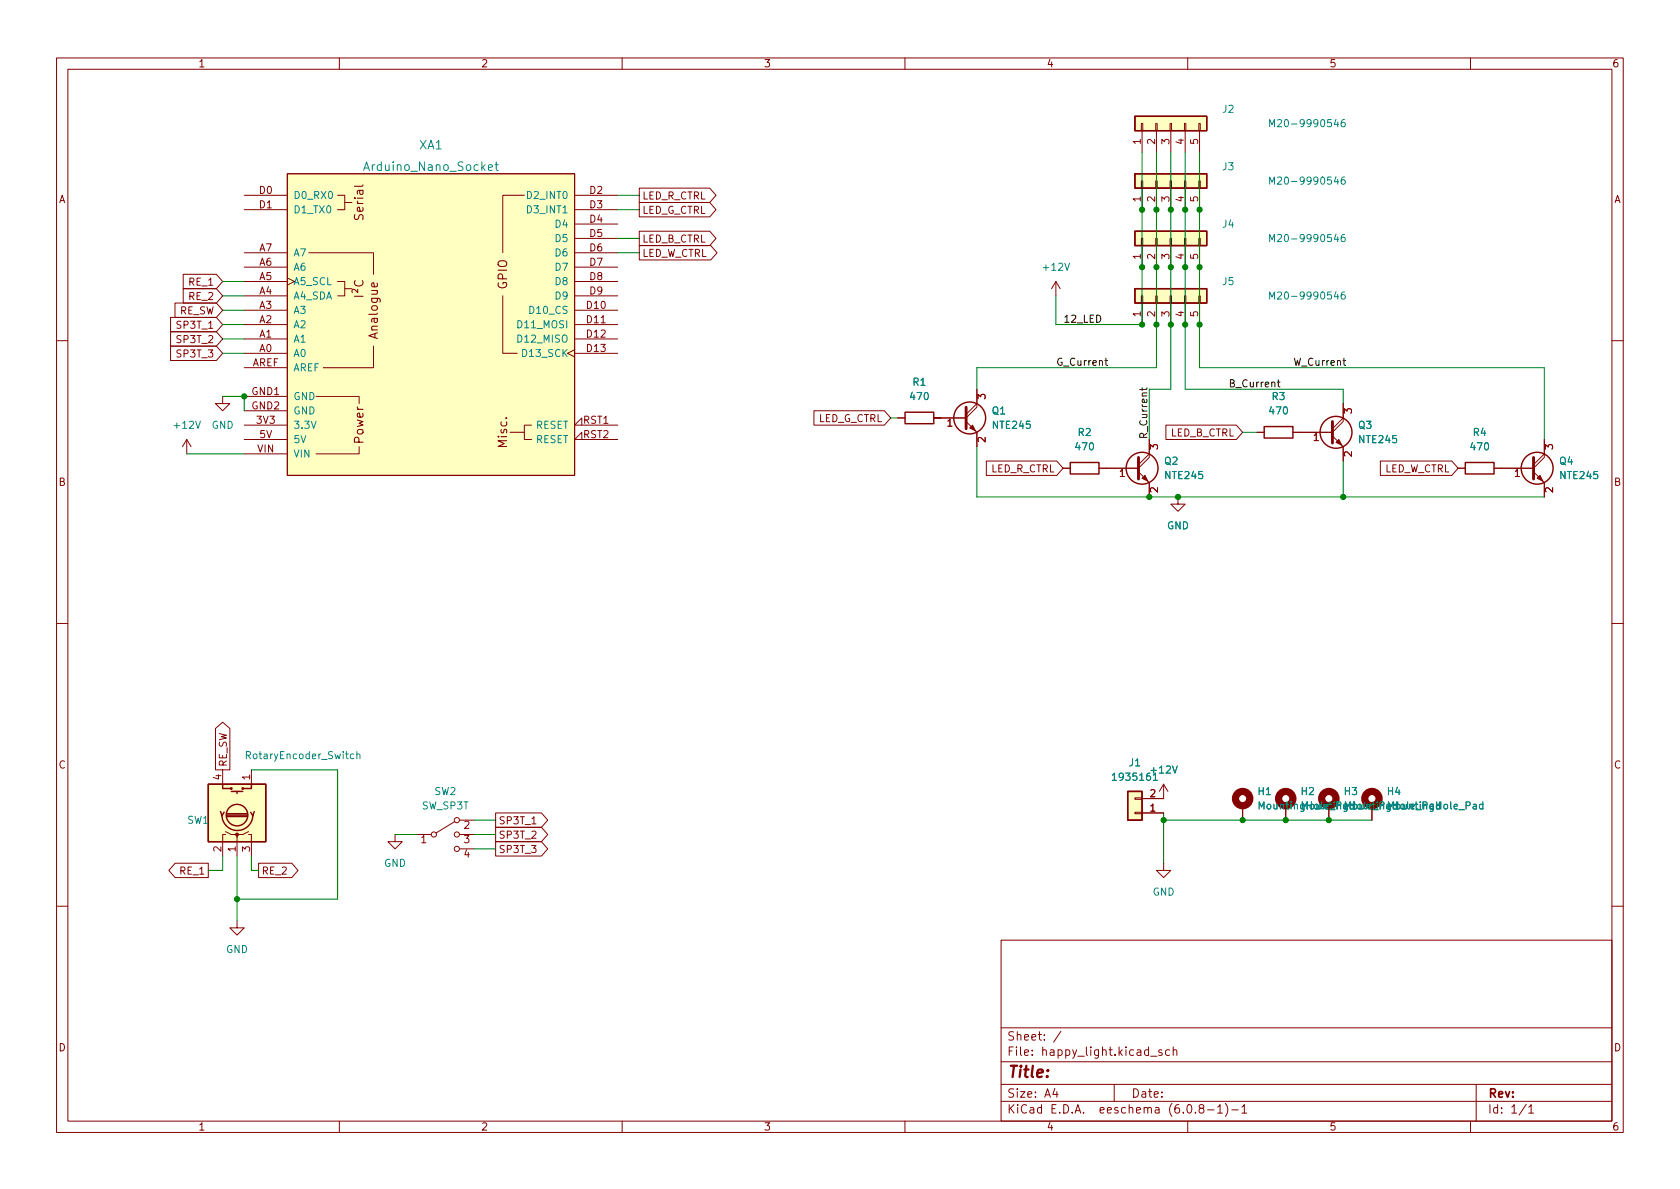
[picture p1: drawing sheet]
<svg xmlns="http://www.w3.org/2000/svg" width="297mm" height="210mm" viewBox="0 0 297 210" stroke-linecap="round" stroke-linejoin="round" font-family="sans-serif">
<g fill="none" stroke="#840000" stroke-width=".18">
<path d="M10 10.2h277v190.1h-277zM12 12.2h273v186.1h-273zM60 10.2v2M110 10.2v2M160 10.2v2M210 10.2v2M260 10.2v2M43.2 34.5h7.6M43.2 37.1h7.6M50.8 30.7h50.8v53.4h-50.8zM59.7 34.5h1.3v2.6h-1.3M61 35.8h1.2"/>
<path d="M92.7 34.5h-3.8v10.2M101.6 34.5h7.6M101.6 37.1h7.6M101.6 39.6h7.6M113 33.3h12.5l1.1 1.2-1.1 1.3h-12.5zM113 35.8h12.5l1.1 1.3-1.1 1.2h-12.5zM201.8 32h.3v1.3h-.3zM201.8 21.8h.3v1.3h-.3zM201.9 23.1v3.8M201.9 33.3v3.8M204.3 32h.3v1.3h-.3zM204.3 21.8h.3v1.3h-.3z"/>
<path d="M204.5 23.1v3.8M204.5 33.3v3.8M206.9 32h.2v1.3h-.2zM206.9 21.8h.2v1.3h-.2zM207 23.1v3.8M207 33.3v3.8M209.4 32h.3v1.3h-.3zM209.4 21.8h.3v1.3h-.3zM209.5 23.1v3.8M209.5 33.3v3.8M212 32h.2v1.3h-.2zM212 21.8h.2v1.3h-.2z"/>
<path d="M212.1 23.1v3.8M212.1 33.3v3.8M30.2 56.1h8.1l1.1 1.3-1.1 1.3h-8.1zM30.2 58.7h8.1l1.1 1.2-1.1 1.3h-8.1zM30.9 53.6h7.4l1.1 1.3-1.1 1.2h-7.4zM32.4 51h5.9l1.1 1.3-1.1 1.3h-5.9zM32.4 48.5h5.9l1.1 1.3-1.1 1.2h-5.9zM43.2 59.9h7.6M43.2 57.4h7.6M43.2 54.9h7.6M43.2 52.3h7.6M43.2 49.8h7.6"/>
<path d="M43.2 47.2h7.6M43.2 44.7h7.6M50.8 49.1l1.3 .7-1.3 .6M54.6 44.7h11.4v3.8M59.7 49.8h1.3v2.5h-1.3M61 51h1.2M88.9 52.3v10.2h2.5M101.6 59.9h7.6M101.6 57.4h7.6M101.6 54.9h7.6M101.6 52.3h7.6M101.6 49.8h7.6"/>
<path d="M101.6 47.2h7.6M101.6 44.7h7.6M101.6 42.2h7.6M113 40.9h12.5l1.1 1.3-1.1 1.2h-12.5zM113 43.4h12.7l1.1 1.3-1.1 1.3h-12.7zM186.7 49.8l-.8 1.2M186.7 49.8v2.5M186.7 49.8l.8 1.2M201.8 52.3h.3v1.3h-.3zM201.8 42.2h.3v1.2h-.3zM201.9 43.4v3.8M201.9 53.6v3.8"/>
<path d="M204.3 52.3h.3v1.3h-.3zM204.3 42.2h.3v1.2h-.3zM204.5 43.4v3.8M204.5 53.6v3.8M206.9 52.3h.2v1.3h-.2zM206.9 42.2h.2v1.2h-.2zM207 43.4v3.8M207 53.6v3.8M209.4 52.3h.3v1.3h-.3zM209.4 42.2h.3v1.2h-.3zM209.5 43.4v3.8M209.5 53.6v3.8"/>
<path d="M212 52.3h.2v1.3h-.2zM212 42.2h.2v1.2h-.2zM212.1 43.4v3.8M212.1 53.6v3.8M10 60.2h2M30.2 61.2h8.1l1.1 1.3-1.1 1.2h-8.1zM33 77.7l-.7 1.3M33 77.7v2.6M33 77.7l.8 1.3M39.4 70.1v1.3h1.2l-1.2 1.2-1.3-1.2h1.3M43.2 75.2h7.6M43.2 77.7h7.6"/>
<path d="M43.2 62.5h7.6M43.2 65h7.6M43.2 70.1h7.6M43.2 72.6h7.6M55.9 70.1h7.6v1.3M63.5 79v1.3h-7.6M66 61.2v3.8h-8.9M90.2 76.4h2.5M94 75.2h-1.3v2.5h1.3M101.6 61.8l-1.3 .7 1.3 .6M101.6 62.5h7.6M102.9 75.2v-1.3l-1.3 1.3h7.6"/>
<path d="M102.9 77.7v-1.3l-1.3 1.3h7.6M143.9 72.6h12.5l1.1 1.3-1.1 1.3h-12.5zM158.7 73.9h1.3M170.8 74.5l1.9 1.9v2.6M172.7 71.4v.6l-1.9 1.9h-5.7M172.7 71.4l-1.9 1.9M172.7 68.8v2.6M203.2 77.7v2.6M206.1 75.2h12.5l1.1 1.2-1.1 1.3h-12.5zM222.2 76.4h1.3M235.6 77.1l1.9 1.9v2.5M237.5 73.9v.6l-1.9 1.9h-7"/>
<path d="M237.5 73.9l-1.9 1.9M237.5 71.4v2.5M273 77.7v2.6M285 60.2h2M43.2 80.3h7.6M174.4 81.5h12.4l1.2 1.3-1.2 1.3h-12.4zM188 82.8h1.2M201.3 83.4l1.9 1.9v2.6M203.2 80.3v.6l-1.9 1.9h-7M203.2 80.3l-1.9 1.9M208.3 87.9v1.2h1.2l-1.2 1.3-1.3-1.3h1.3M244.1 81.5h12.6l1.1 1.3-1.1 1.3h-12.6z"/>
<path d="M257.8 82.8h1.3M271.1 83.4l1.9 1.9v2.6M273 80.3v.6l-1.9 1.9h-6.9M273 80.3l-1.9 1.9M10 110.2h2M285 110.2h2M38.1 128.8l1.3-1.1 1.2 1.1v7.3h-2.5zM39.4 136.1v2.6M44.4 136.1v2.6M205.7 138.7v2.5h-3.8M205.7 138.7l-.7 1.2M205.7 138.7l.8 1.2"/>
<path d="M31 152.6h5.8v2.6h-5.8l-1.1-1.3zM39.9 147.6h-.5v3.8M39.9 147.1l1 .5h1v.5M43.9 147.6h.5v3.8M43.9 147.1l-1 .5h-1v3.8M45.7 152.6h5.9l1.1 1.3-1.1 1.3h-5.9zM69.8 147.6v1.2h1.3l-1.3 1.3-1.2-1.3h1.2M73.7 147.6h2.5M80.4 145.3l-3.3 2M81.3 147.6h2.5M81.3 145h2.5M81.3 150.1h2.5"/>
<path d="M87.6 148.8h8.1l1.1 1.3-1.1 1.3h-8.1zM87.6 146.3h8.1l1.1 1.3-1.1 1.2h-8.1zM87.6 143.8h8.1l1.1 1.2-1.1 1.3h-8.1zM94 145.7h.8M200.7 141.1h1.2v.2h-1.2zM200.7 143.6h1.2v.3h-1.2zM201.9 143.8h3.8M205.7 152.6v1.3h1.3l-1.3 1.3-1.2-1.3h1.2M219.7 142.5v2.5M227.3 142.5v2.5M234.9 142.5v2.5M242.6 142.5v2.5"/>
<path d="M10 160.2h2M41.9 162.8v1.3h1.3l-1.3 1.2-1.3-1.2h1.3M177 166.3h108v32h-108zM285 160.2h2M60 198.3v2M110 198.3v2M160 198.3v2M177 194.8h108M177 191.8h108M177 187.8h108M177 181.8h108M186.5 192.5l-.4 1h1"/>
<path d="M186.9 193v1M187.6 182.4l-1.3 1.9M197 191.8v3M203.4 186.8h1.2M205.4 185.7l-.3-.1-.2 .2v.3l.5 .1v.4h-.5M206.8 185.7l-.4-.1-.3 .3v.4l.1 .3h.6M207.4 185.8l.2-.2 .4 .1 .1 .9M207.4 185.1v1.5M210 198.3v2M212.3 196l-.3-.3 .1-.2 .2-.2 .4 .1 .2 .2-.1 .2-.7 .2-.1 .3 .1 .4 .2 .1h.3l.3-.3v-.2l-.3-.3M213.5 196.3h1.1M215.3 195.8l.4-.5v1.5"/>
<path d="M215.3 196.8h.8M216.6 195.1a1.72 1.72 0 0 1 0 2.3M217.8 196.3h1.1M219.6 195.8l.4-.5v1.5M219.6 196.8h.8M260 198.3v2M261 191.8v6.5M269.9 195.3l-1.3 1.9M270.3 195.8l.4-.5v1.5M270.3 196.8h.9"/>
<circle cx="76.7" cy="147.6" r=".46"/>
<circle cx="80.8" cy="147.6" r=".46"/>
<circle cx="80.8" cy="145" r=".46"/>
<circle cx="80.8" cy="150.1" r=".46"/>
</g>
<g fill="#ffffc2" stroke="#ffffc2" stroke-width=".18">
<path d="M199.4 139.9h2.5v5.1h-2.5z"/>
<path d="M200.7 51h12.7v2.6h-12.7z"/>
<path d="M200.7 40.9h12.7v2.5h-12.7z"/>
<path d="M50.8 30.7h50.8v53.4h-50.8z"/>
<path d="M200.7 30.7h12.7v2.6h-12.7z"/>
<path d="M200.7 20.6h12.7v2.5h-12.7z"/>
<path d="M36.8 138.7h10.2v10.1h-10.2z"/>
</g>
<g fill="none" stroke="#840000" stroke-width=".25">
<path d="M200.7 30.7h12.7v2.6h-12.7zM200.7 20.6h12.7v2.5h-12.7zM200.7 51h12.7v2.6h-12.7zM200.7 40.9h12.7v2.5h-12.7zM160 72.9h5.1v2h-5.1zM223.5 75.4h5.1v2.1h-5.1zM189.2 81.8h5.1v2h-5.1zM259.1 81.8h5.1v2h-5.1zM36.8 138.7h10.2v10.1h-10.2zM39.4 138.7v.7h1.5M40.9 139.9h2M41.9 139.9v.4"/>
<path d="M44.4 138.7v.7h-1.5M199.4 139.9h2.5v5.1h-2.5zM39 143.5l.2 .8 .4-.7M39.2 144.1a2.73 2.73 0 0 0 2.8 2.8 2.73 2.73 0 0 0 2.7-2.8M40.1 144.4h3.6M40.1 144.1h3.6M40.1 143.9h3.6M45 143.5l-.3 .8-.4-.7"/>
<circle cx="171.4" cy="73.9" r="2.82"/>
<circle cx="236.2" cy="76.4" r="2.82"/>
<circle cx="201.9" cy="82.8" r="2.82"/>
<circle cx="271.8" cy="82.8" r="2.82"/>
<circle cx="40.9" cy="139.4" r=".13"/>
<circle cx="42.9" cy="139.4" r=".13"/>
<circle cx="41.9" cy="144.1" r="1.9"/>
</g>
<g fill="none" stroke="#008484" stroke-width=".18">
<path d="M86.4 29.6l.7-.1-.1-.3-.4-.1-.2 .2v.8h.6M87.5 29.1h.6M87.7 28.6v1.3l.4 .2M224.5 32.6v-1.3l.4 .9 .4-.9v1.3M224.5 22.4v-1.3l.4 .9 .4-.9v1.3M237.7 31.3l-.3 .1a.86 .86 0 0 0 0 1.2l.4-.1 .1-.5-.3-.2h-.2l-.3 .2M237.7 21.1l-.3 .1a.86 .86 0 0 0 0 1.2l.4-.1 .1-.4-.3-.3h-.2l-.3 .3M224.5 52.9v-1.3l.4 .9 .4-.9v1.3M224.5 42.7v-1.2l.4 .9 .4-.9v1.2M237.7 51.6l-.3 .1a.86 .86 0 0 0 0 1.2l.4-.1 .1-.5-.3-.2h-.2l-.3 .2M237.7 41.5h-.3a.86 .86 0 0 0 0 1.2l.4-.1 .1-.4-.3-.3h-.2l-.3 .3M62.6 133.4l-.4-.1-.3 .3 .2 .5h.5"/>
<path d="M63.1 133.4l.2-.1 .3 .1v.8M63.1 132.9v1.3M196.7 137.1l.3-.4v1.3M196.7 138h.7M203.9 138h.8M262.2 142.3l-.4-.1-.2 .3 .1 .5h.5M262.2 141.8v1.3"/>
</g>
<path d="M170.8 72v3.8M235.6 74.5v3.9M201.3 80.9v3.8M271.1 80.9v3.8" fill="none" stroke="#840000" stroke-width=".51"/>
<g fill="#840000" stroke="#840000" stroke-width=".18">
<path d="M236.2 78.2l.5-.5 .5 1z"/>
<path d="M271.8 84.6l.5-.5 .5 1z"/>
<path d="M201.9 84.6l.5-.5 .5 1z"/>
<path d="M171.4 75.7l.6-.5 .5 1z"/>
<circle cx="41.9" cy="147.6" r=".25"/>
</g>
<g fill="none" stroke="#840000" stroke-width="1.3">
<circle cx="219.7" cy="141.2" r="1.27"/>
<circle cx="227.3" cy="141.2" r="1.27"/>
<circle cx="234.9" cy="141.2" r="1.27"/>
<circle cx="242.6" cy="141.2" r="1.27"/>
</g>
<path d="M62.7 52.4h1.5M62.8 49.6a.61 .61 0 0 0 0 .8 .61 .61 0 0 0 .7 .2 .57 .57 0 0 0 .6-.3 .57 .57 0 0 0-.1-.7M63.2 51.2v.5l-.5-.5a.31 .31 0 0 0-.5 .2l.1 .3M66.7 50.1v.4l-.2 .2-.7-.1v-.5l.3-.1 .1 .7" fill="none" stroke="#840000" stroke-width=".19"/>
<path d="M195.4 63.8h.4M195.5 63.3v1.1l.3 .2M201.9 68.6v.5M202.8 68.6l-.2 .3h-1.1M225.8 67.6h.5M226 67.1v1.1l.3 .2M237.4 63.8h.5M237.6 63.3v1.1l.3 .2" fill="none" stroke="#000" stroke-width=".18"/>
<g fill="none" stroke="#008400" stroke-width=".18">
<path d="M109.2 37.1h3.8M109.2 34.5h3.8M201.9 26.9v30.5h-15.2v-5.1M204.5 26.9v38.1h-31.8v3.8M207 26.9v41.9h-3.8v8.9M209.5 26.9v41.9h28v2.6M212.1 26.9v38.1h60.9v12.7M39.4 57.4h3.8M39.4 49.8h3.8M39.4 52.3h3.8M39.4 54.9h3.8M39.4 59.9h3.8"/>
<path d="M109.2 44.7h3.8M109.2 42.2h3.8M39.4 62.5h3.8M39.4 70.1h3.8v2.5M157.5 73.9h1.2M165.1 73.9h1.3M172.7 79v8.9h100.3M219.7 76.4h2.5M33 80.3h10.2M237.5 81.5v6.4M44.4 136.1h15.3v22.9h-17.8M39.4 151.4v2.5h-2.6"/>
<path d="M41.9 151.4v11.4M44.4 151.4v2.5h1.3M69.8 147.6h3.9M83.8 145h3.8M83.8 147.6h3.8M83.8 150.1h3.8M205.7 145h36.9M205.7 143.8v8.8"/>
</g>
<g fill="#008400" stroke="#008400" stroke-width=".18">
<circle cx="207" cy="57.4" r=".46"/>
<circle cx="204.5" cy="57.4" r=".46"/>
<circle cx="201.9" cy="57.4" r=".46"/>
<circle cx="208.3" cy="87.9" r=".46"/>
<circle cx="203.2" cy="87.9" r=".46"/>
<circle cx="205.7" cy="145" r=".46"/>
<circle cx="227.3" cy="145" r=".46"/>
<circle cx="219.7" cy="145" r=".46"/>
<circle cx="212.1" cy="57.4" r=".46"/>
<circle cx="209.5" cy="57.4" r=".46"/>
<circle cx="237.5" cy="87.9" r=".46"/>
<circle cx="234.9" cy="145" r=".46"/>
<circle cx="209.5" cy="47.2" r=".46"/>
<circle cx="207" cy="47.2" r=".46"/>
<circle cx="212.1" cy="47.2" r=".46"/>
<circle cx="209.5" cy="37.1" r=".46"/>
<circle cx="204.5" cy="37.1" r=".46"/>
<circle cx="207" cy="37.1" r=".46"/>
<circle cx="201.9" cy="37.1" r=".46"/>
<circle cx="201.9" cy="47.2" r=".46"/>
<circle cx="204.5" cy="47.2" r=".46"/>
<circle cx="212.1" cy="37.1" r=".46"/>
<circle cx="43.2" cy="70.1" r=".46"/>
<circle cx="41.9" cy="159" r=".46"/>
</g>
<text font-size="2.8" fill="#840000" x="178" y="190.6">Title:</text>
<g font-size="2.1" fill="#008484">
<text x="74.1" y="26.4">XA1</text>
<text x="64.8" y="30.2">Arduino_Nano_Socket</text>
</g>
<g font-size="2.1" fill="#840000">
<text x="64.3" y="38.7" transform="rotate(-90 64.3 38.7)">Serial</text>
<text x="89.7" y="51.2" transform="rotate(-90 89.7 51.2)">GPIO</text>
<text x="66.8" y="59.7" transform="rotate(-90 66.8 59.7)">Analogue</text>
<text x="64.3" y="78.4" transform="rotate(-90 64.3 78.4)">Power</text>
<text x="89.7" y="79.1" transform="rotate(-90 89.7 79.1)">Misc.</text>
<text x="178" y="184">Sheet: /</text>
<text x="178" y="186.7">File: happy_light.kicad_sch</text>
<text x="178" y="196.9">KiCad E.D.A. eeschema (6.0.8-1)-1</text>
<text x="178" y="194.1">Size: A4</text>
<text x="200" y="194.1">Date:</text>
<text x="263" y="194.1">Rev:</text>
<text x="263" y="196.9">Id: 1/1</text>
</g>
<g font-size="1.8" fill="#840000">
<text x="35" y="11.9">1</text>
<text x="85" y="11.9">2</text>
<text x="135" y="11.9">3</text>
<text x="185" y="11.9">4</text>
<text x="235" y="11.9">5</text>
<text x="285" y="11.9">6</text>
<text x="201.7" y="25.5" transform="rotate(-90 201.7 25.5)">1</text>
<text x="204.2" y="25.5" transform="rotate(-90 204.2 25.5)">2</text>
<text x="206.8" y="25.5" transform="rotate(-90 206.8 25.5)">3</text>
<text x="209.3" y="25.5" transform="rotate(-90 209.3 25.5)">4</text>
<text x="211.8" y="25.5" transform="rotate(-90 211.8 25.5)">5</text>
<text x="10.3" y="35.9">A</text>
<text x="45.9" y="34.3">D0</text>
<text x="104.3" y="34.3">D2</text>
<text x="113.5" y="35.3">LED_R_CTRL</text>
<text x="201.7" y="35.7" transform="rotate(-90 201.7 35.7)">1</text>
<text x="204.2" y="35.7" transform="rotate(-90 204.2 35.7)">2</text>
<text x="206.8" y="35.7" transform="rotate(-90 206.8 35.7)">3</text>
<text x="209.3" y="35.7" transform="rotate(-90 209.3 35.7)">4</text>
<text x="211.8" y="35.7" transform="rotate(-90 211.8 35.7)">5</text>
<text x="285.3" y="35.9">A</text>
<text x="45.9" y="36.8">D1</text>
<text x="104.3" y="36.8">D3</text>
<text x="104.3" y="39.4">D4</text>
<text x="104.3" y="41.9">D5</text>
<text x="113.5" y="37.8">LED_G_CTRL</text>
<text x="45.9" y="47">A6</text>
<text x="45.9" y="44.4">A7</text>
<text x="104.3" y="44.4">D6</text>
<text x="104.3" y="47">D7</text>
<text x="113.5" y="42.9">LED_B_CTRL</text>
<text x="113.5" y="45.4">LED_W_CTRL</text>
<text x="201.7" y="45.8" transform="rotate(-90 201.7 45.8)">1</text>
<text x="204.2" y="45.8" transform="rotate(-90 204.2 45.8)">2</text>
<text x="206.8" y="45.8" transform="rotate(-90 206.8 45.8)">3</text>
<text x="209.3" y="45.8" transform="rotate(-90 209.3 45.8)">4</text>
<text x="211.8" y="45.8" transform="rotate(-90 211.8 45.8)">5</text>
<text x="33.5" y="53">RE_2</text>
<text x="33.5" y="50.5">RE_1</text>
<text x="45.9" y="52.1">A4</text>
<text x="45.9" y="49.5">A5</text>
<text x="104.3" y="49.5">D8</text>
<text x="104.3" y="52.1">D9</text>
<text x="31.6" y="58.1">SP3T_1</text>
<text x="31.7" y="55.6">RE_SW</text>
<text x="45.9" y="59.7">A1</text>
<text x="45.9" y="57.1">A2</text>
<text x="45.9" y="54.6">A3</text>
<text x="103.8" y="54.6">D10</text>
<text x="103.8" y="57.1">D11</text>
<text x="103.8" y="59.7">D12</text>
<text x="201.7" y="56" transform="rotate(-90 201.7 56)">1</text>
<text x="204.2" y="56" transform="rotate(-90 204.2 56)">2</text>
<text x="206.8" y="56" transform="rotate(-90 206.8 56)">3</text>
<text x="209.3" y="56" transform="rotate(-90 209.3 56)">4</text>
<text x="211.8" y="56" transform="rotate(-90 211.8 56)">5</text>
<text x="31.6" y="63.2">SP3T_3</text>
<text x="31.6" y="60.7">SP3T_2</text>
<text x="44.6" y="64.8">AREF</text>
<text x="45.9" y="62.2">A0</text>
<text x="103.8" y="62.2">D13</text>
<text x="44.5" y="69.8">GND1</text>
<text x="174.2" y="70.6" transform="rotate(-90 174.2 70.6)">3</text>
<text x="44.5" y="72.4">GND2</text>
<text x="45.4" y="74.9">3V3</text>
<text x="45.9" y="77.5">5V</text>
<text x="103.1" y="74.9">RST1</text>
<text x="103.1" y="77.5">RST2</text>
<text x="144.5" y="74.6">LED_G_CTRL</text>
<text x="167.5" y="75.4">1</text>
<text x="206.8" y="77.2">LED_B_CTRL</text>
<text x="232.2" y="78">1</text>
<text x="239" y="73.1" transform="rotate(-90 239 73.1)">3</text>
<text x="45.5" y="80">VIN</text>
<text x="174.2" y="78.2" transform="rotate(-90 174.2 78.2)">2</text>
<text x="175" y="83.5">LED_R_CTRL</text>
<text x="204.7" y="79.5" transform="rotate(-90 204.7 79.5)">3</text>
<text x="239" y="80.8" transform="rotate(-90 239 80.8)">2</text>
<text x="244.5" y="83.5">LED_W_CTRL</text>
<text x="274.6" y="79.5" transform="rotate(-90 274.6 79.5)">3</text>
<text x="10.3" y="85.9">B</text>
<text x="197.9" y="84.3">1</text>
<text x="204.7" y="87.1" transform="rotate(-90 204.7 87.1)">2</text>
<text x="267.8" y="84.3">1</text>
<text x="274.6" y="87.1" transform="rotate(-90 274.6 87.1)">2</text>
<text x="285.3" y="85.9">B</text>
<text x="10.3" y="135.9">C</text>
<text x="39.1" y="137.9" transform="rotate(-90 39.1 137.9)">4</text>
<text x="40.1" y="135.7" transform="rotate(-90 40.1 135.7)">RE_SW</text>
<text x="44.2" y="137.9" transform="rotate(-90 44.2 137.9)">1</text>
<text x="285.3" y="135.9">C</text>
<text x="203.3" y="143.5">1</text>
<text x="203.3" y="141">2</text>
<text x="74.4" y="149.1">1</text>
<text x="82.1" y="146.6">2</text>
<text x="82.1" y="149.1">3</text>
<text x="88.1" y="148.3">SP3T_2</text>
<text x="88.1" y="145.8">SP3T_1</text>
<text x="31.9" y="154.6">RE_1</text>
<text x="39.1" y="150.6" transform="rotate(-90 39.1 150.6)">2</text>
<text x="41.7" y="150.6" transform="rotate(-90 41.7 150.6)">1</text>
<text x="44.2" y="150.6" transform="rotate(-90 44.2 150.6)">3</text>
<text x="46.2" y="154.6">RE_2</text>
<text x="82.1" y="151.6">4</text>
<text x="88.1" y="150.8">SP3T_3</text>
<text x="10.3" y="185.9">D</text>
<text x="285.3" y="185.9">D</text>
<text x="35" y="199.9">1</text>
<text x="85" y="199.9">2</text>
<text x="135" y="199.9">3</text>
<text x="185" y="199.9">4</text>
<text x="235" y="199.9">5</text>
<text x="285" y="199.9">6</text>
</g>
<g font-size="1.8" fill="#008484">
<text x="216.2" y="19.9">J2</text>
<text x="225.7" y="22.5">M20-9990546</text>
<text x="51.8" y="35.2">D0_RX0</text>
<text x="93.5" y="35.2">D2_INT0</text>
<text x="216.2" y="30.1">J3</text>
<text x="225.7" y="32.6">M20-9990546</text>
<text x="51.8" y="37.7">D1_TX0</text>
<text x="93.5" y="37.7">D3_INT1</text>
<text x="98.3" y="40.3">D4</text>
<text x="216.2" y="40.3">J4</text>
<text x="51.8" y="47.9">A6</text>
<text x="51.8" y="45.3">A7</text>
<text x="98.3" y="42.8">D5</text>
<text x="98.3" y="45.3">D6</text>
<text x="98.3" y="47.9">D7</text>
<text x="184.6" y="47.9">+12V</text>
<text x="225.7" y="42.8">M20-9990546</text>
<text x="51.8" y="53">A4_SDA</text>
<text x="51.8" y="50.4">A5_SCL</text>
<text x="98.3" y="50.4">D8</text>
<text x="98.3" y="53">D9</text>
<text x="216.2" y="50.4">J5</text>
<text x="225.7" y="53">M20-9990546</text>
<text x="51.8" y="58">A2</text>
<text x="51.8" y="55.5">A3</text>
<text x="91.8" y="58">D11_MOSI</text>
<text x="93.9" y="55.5">D10_CS</text>
<text x="51.8" y="63.1">A0</text>
<text x="51.8" y="60.6">A1</text>
<text x="51.8" y="65.7">AREF</text>
<text x="91.8" y="60.6">D12_MISO</text>
<text x="92.6" y="63.1">D13_SCK</text>
<text x="51.8" y="70.7">GND</text>
<text x="161.1" y="70.7">470</text>
<text x="161.4" y="68.2">R1</text>
<text x="224.9" y="70.7">R3</text>
<text x="30.9" y="75.8">+12V</text>
<text x="37.4" y="75.8">GND</text>
<text x="51.8" y="75.8">3.3V</text>
<text x="51.8" y="73.3">GND</text>
<text x="94.7" y="75.8">RESET</text>
<text x="175.4" y="73.3">Q1</text>
<text x="175.6" y="75.8">NTE245</text>
<text x="190.6" y="77.1">R2</text>
<text x="224.6" y="73.3">470</text>
<text x="240.2" y="75.8">Q3</text>
<text x="260.5" y="77.1">R4</text>
<text x="51.8" y="78.4">5V</text>
<text x="51.8" y="80.9">VIN</text>
<text x="94.7" y="78.4">RESET</text>
<text x="190.3" y="79.6">470</text>
<text x="205.9" y="82.2">Q2</text>
<text x="240.4" y="78.4">NTE245</text>
<text x="260.1" y="79.6">470</text>
<text x="275.8" y="82.2">Q4</text>
<text x="206.1" y="84.7">NTE245</text>
<text x="276" y="84.7">NTE245</text>
<text x="206.3" y="93.6">GND</text>
<text x="43.9" y="134.2">RotaryEncoder_Switch</text>
<text x="199.7" y="135.5">J1</text>
<text x="203.7" y="136.8">+12V</text>
<text x="74.6" y="143.1">SW_SP3T</text>
<text x="76.8" y="140.6">SW2</text>
<text x="197.2" y="138">1935161</text>
<text x="222.5" y="140.6">H1</text>
<text x="223" y="143.1">MountingHole_PadMountingHole_Pad</text>
<text x="230.1" y="140.6">H2</text>
<text x="230.6" y="143.1">MountingHole_PadMountingHole_Pad</text>
<text x="237.7" y="140.6">H3</text>
<text x="245.3" y="140.6">H4</text>
<text x="33.1" y="145.7">SW1</text>
<text x="67.9" y="153.3">GND</text>
<text x="203.8" y="158.4">GND</text>
<text x="39.9" y="168.5">GND</text>
</g>
<g font-size="1.8">
<text x="188" y="57">12_LED</text>
<text x="186.7" y="64.7">G_Current</text>
<text x="228.6" y="64.7">W_Current</text>
<text x="217.2" y="68.5">B_Current</text>
<text x="202.9" y="77.7" transform="rotate(-90 202.9 77.7)">R_Current</text>
</g>
</svg>
